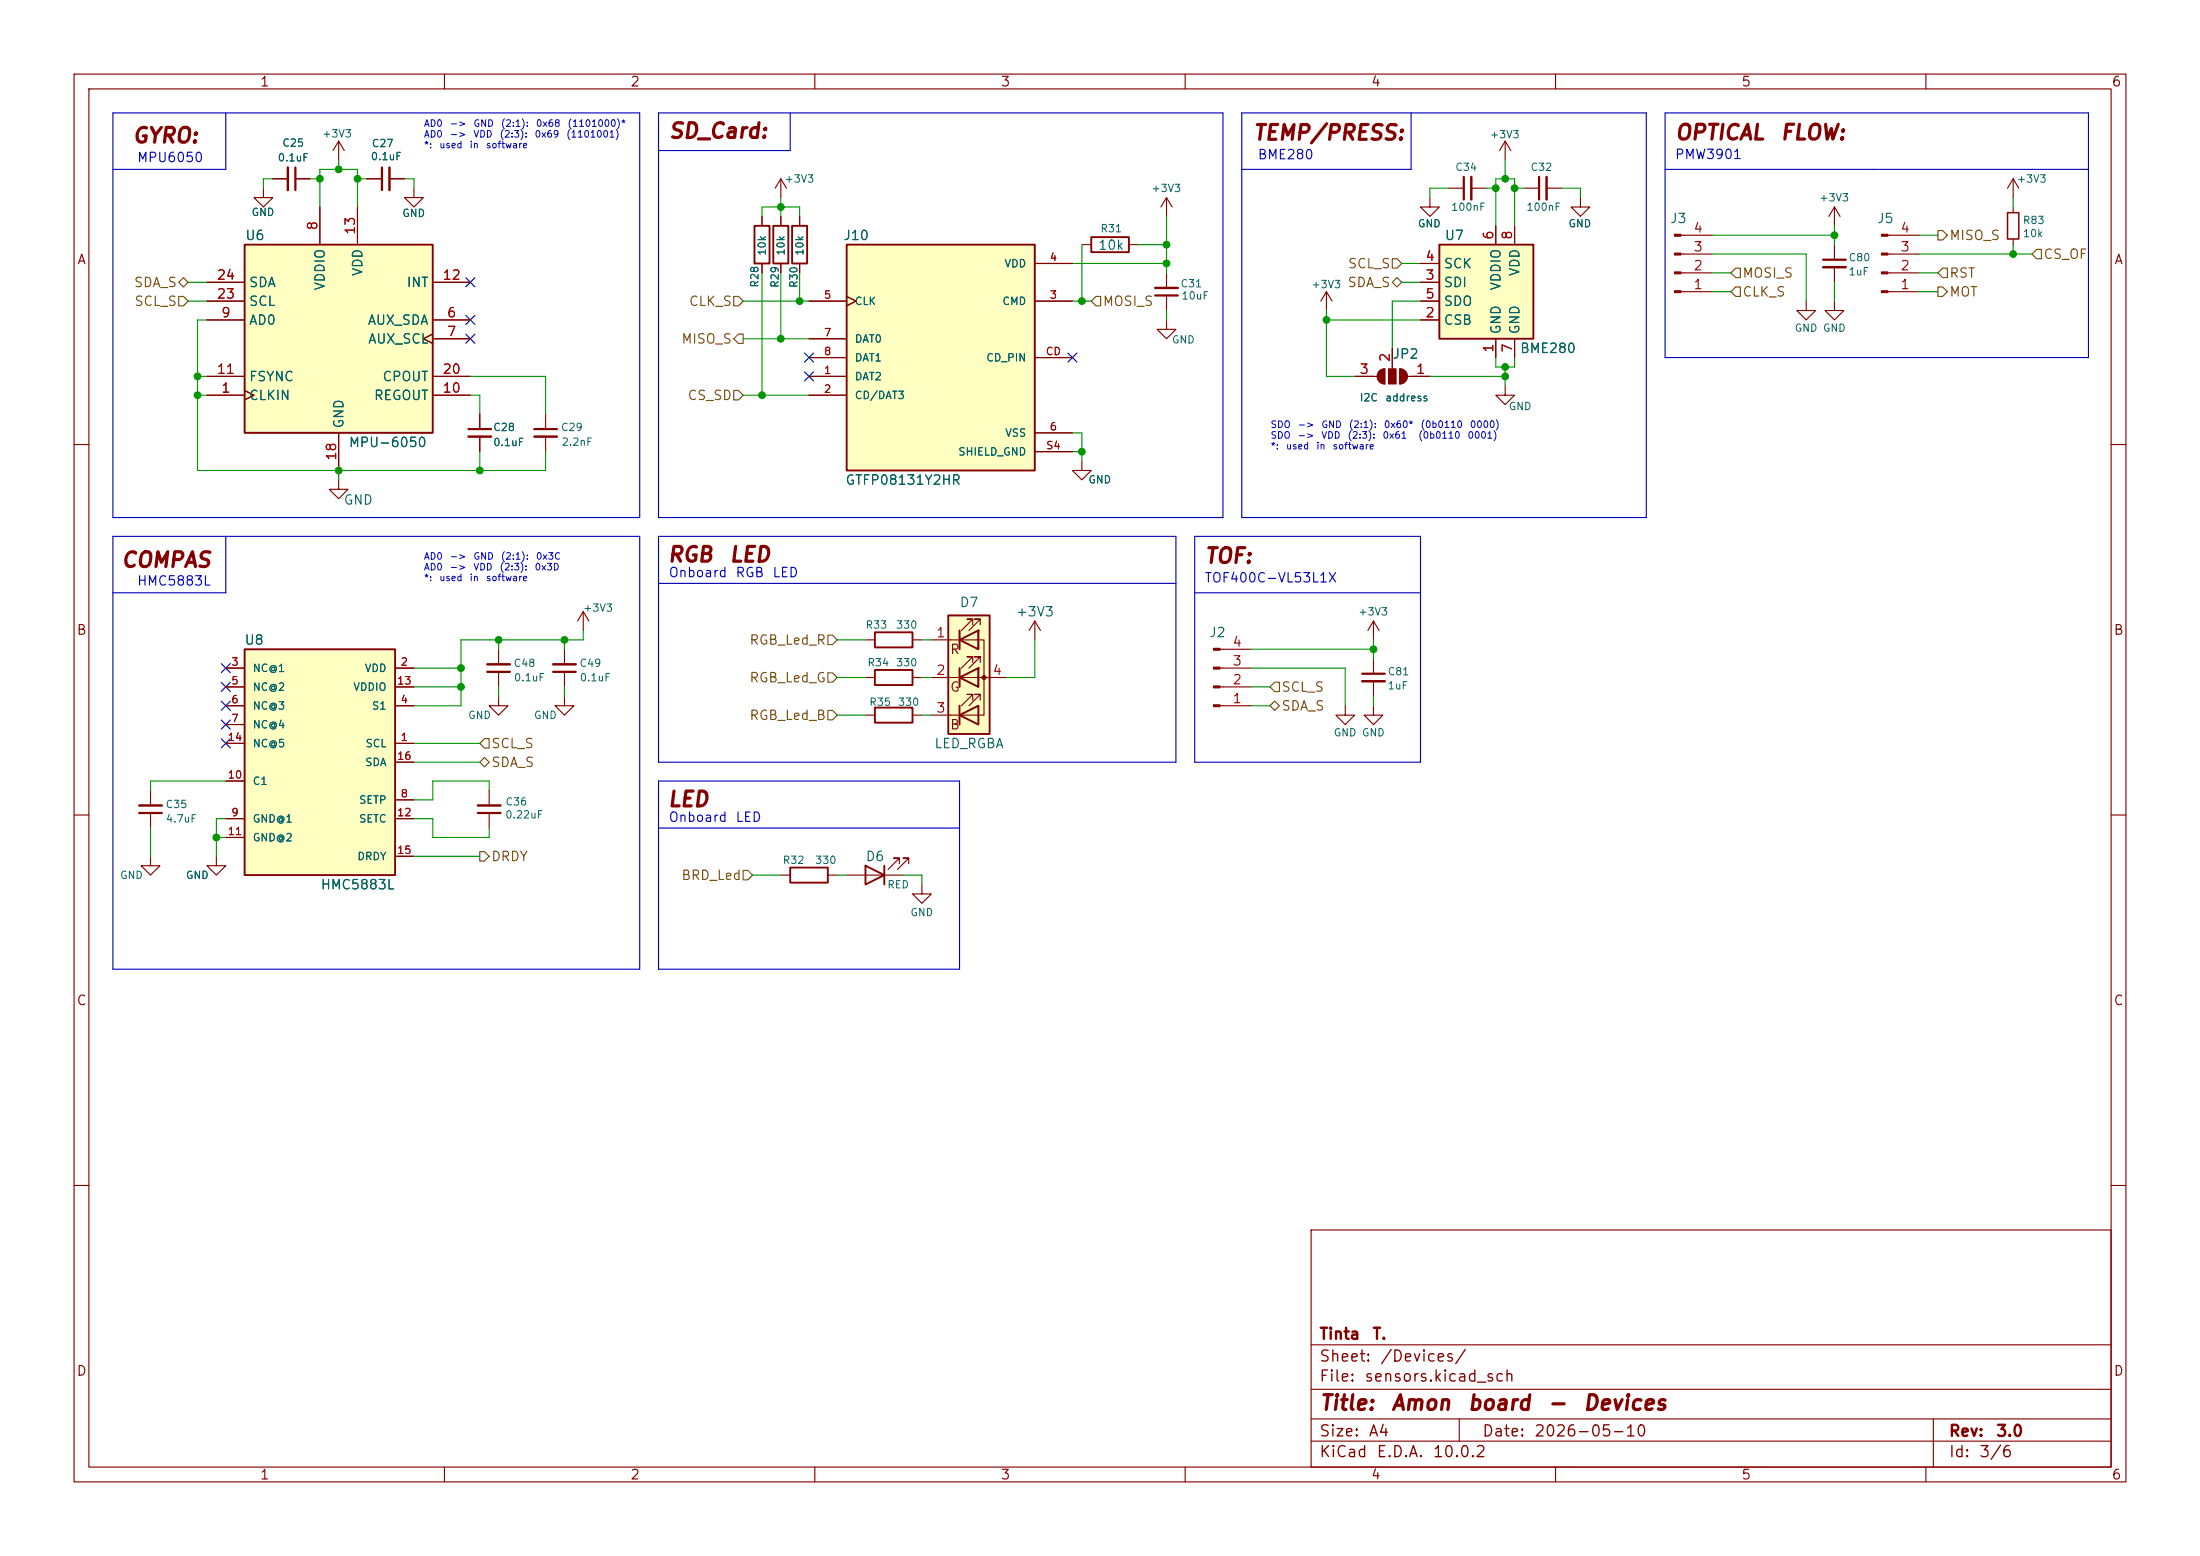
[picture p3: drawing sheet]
<svg xmlns="http://www.w3.org/2000/svg" width="297mm" height="210mm" viewBox="0 0 297 210" stroke-linecap="round" stroke-linejoin="round" font-family="sans-serif">
<g fill="none" stroke="#840000" stroke-width=".15">
<path d="M10 10h277v190h-277zM12 12h273v186h-273zM45.7 19.1l-.7 1.2M45.7 19.1l.8 1.2M45.7 19.1v2.5M60 10v2M110 10v2M160 10v2M203.2 19.1l-.8 1.2M203.2 19.1l.8 1.2M203.2 19.1v2.5M210 10v2"/>
<path d="M260 10v2M49.5 24.1h2.1M52.6 24.1h2M55.9 25.4v1.3h1.2l-1.2 1.2-1.3-1.2h1.3M102.9 29.2v1.3M102.9 35.6v1.2M105.4 24.1l-.8 1.3M105.4 24.1l.8 1.3M105.4 24.1v2.6M105.4 29.2v1.3M105.4 35.6v1.2M107.9 29.2v1.3"/>
<path d="M107.9 35.6v1.2M146 33h1.3M152.4 33h1.3M157.5 26.7v2.5M157.5 36.8v2.1M157.5 39.9v2M157.5 26.7l-.8 1.2M157.5 26.7l.7 1.2M179.1 39.4l-.8 1.2M179.1 39.4l.7 1.2M179.1 39.4v2.5M193 26.7v1.2h1.3l-1.3 1.3-1.2-1.3h1.2"/>
<path d="M195.6 25.4h2M198.6 25.4h2.1M205.7 25.4h2.1M208.8 25.4h2M213.4 26.7v1.2h1.2l-1.2 1.3-1.3-1.3h1.3M247.6 27.9l-.7 1.3M247.6 27.9l.8 1.3M247.6 27.9v2.6M247.6 33v2.1M247.6 36.1v2M254.9 39.4h4.2M254.9 36.8h4.2"/>
<path d="M254.9 34.3h4.2M254.9 31.8h4.2M271.8 24.1l-.8 1.3M271.8 24.1l.7 1.3M271.8 24.1v2.6M271.8 27.9v.8M271.8 32.3v.7M157.5 43.2v1.3h1.2l-1.2 1.2-1.3-1.2h1.3M182.9 50.8h3M186.2 50.1l.4-.3h.3v2a1.02 1.02 0 0 1-.9-.6 1.02 1.02 0 0 1 .2-1.1zM188 47v2.8M189 49.8a1.02 1.02 0 0 1 1 1 1.02 1.02 0 0 1-1 1z"/>
<path d="M190 50.8h3M203.2 52.1v1.2h1.3l-1.3 1.3-1.3-1.3h1.3M243.8 40.6v1.3h1.3l-1.3 1.3-1.2-1.3h1.2M10 60h2M45.7 64.8v1.2h1.3l-1.3 1.3-1.3-1.3h1.3M146 62.2v1.3h1.3l-1.3 1.3-1.2-1.3h1.2M285 60h2M76.2 87.6v2.1M76.2 90.7v2M10 110h2M285 110h2M10 160h2"/>
<path d="M177 166h108v32h-108zM285 160h2M60 198v2M110 198v2M160 198v2M177 194.5h108M177 191.5h108M177 187.5h108M177 181.5h108M197 191.5v3M210 198v2M260 198v2"/>
<path d="M261 191.5v6.5"/>
</g>
<path d="M51.6 22.6v3.1M156 39.9h3M197.6 23.9v3M207.8 23.9v3M246.1 35.1h3.1M74.7 90.7h3" fill="none" stroke="#840000" stroke-width=".3"/>
<path d="M52.6 22.6v3.1M156 38.9h3M198.6 23.9v3M208.8 23.9v3M246.1 36.1h3.1M74.7 89.7h3" fill="none" stroke="#840000" stroke-width=".33"/>
<g fill="#840000" stroke="#840000" stroke-width=".15">
<path d="M254 39.2h.9v.3h-.9z"/>
<path d="M254 36.7h.9v.3h-.9z"/>
<path d="M254 34.2h.9v.2h-.9z"/>
<path d="M254 31.6h.9v.3h-.9z"/>
<path d="M189 49.8a1.02 1.02 0 0 1 1 1 1.02 1.02 0 0 1-1 1z"/>
<path d="M187.5 49.8h1v2h-1z"/>
<path d="M186.2 50.1l.4-.3h.3v2a1.02 1.02 0 0 1-.9-.6 1.02 1.02 0 0 1 .2-1.1z"/>
</g>
<path d="M101.9 30.5h2v5.1h-2zM104.4 30.5h2v5.1h-2zM106.9 30.5h2.1v5.1h-2.1zM147.3 32h5.1v2h-5.1z" fill="none" stroke="#840000" stroke-width=".25"/>
<path d="M271 28.7h1.5v3.6h-1.5z" fill="none" stroke="#840000" stroke-width=".2"/>
<path d="M33 33h25.4v25.4h-25.4z" fill="#ffffc2"/>
<path d="M33 33h25.4v25.4h-25.4z" fill="none" stroke="#840000" stroke-width=".25"/>
<g fill="none" stroke="#840000" stroke-width=".15">
<path d="M27.9 38.1h5.1M43.2 27.9v5.1M48.3 27.9v5.1M58.4 38.1h5.1M27.9 53.3h5.1M27.9 43.2h5.1M27.9 50.8h5.1M27.9 40.6h5.1M33 52.7l1.3 .6-1.3 .7M45.7 58.4v5.1M58.4 45.1l-1.3 .6 1.3 .7M58.4 53.3h5.1"/>
<path d="M58.4 43.2h5.1M58.4 45.7h5.1M58.4 50.8h5.1"/>
</g>
<path d="M128 83.1h5.6v16h-5.6z" fill="#ffffc2"/>
<path d="M118.1 95.5h5.1v2h-5.1zM128 83.1h5.6v16h-5.6zM129.5 86.4l2.6-1.3v2.5zM129.5 91.4l2.6-1.2v2.5zM129.5 96.5l2.6-1.2v2.5zM129.5 85.1v2.5M129.5 90.2v2.5M129.5 95.3v2.5" fill="none" stroke="#840000" stroke-width=".25"/>
<g fill="none" stroke="#840000" stroke-width=".15">
<path d="M36.8 24.1h2.1M39.9 24.1h2M226.9 39.4h4.2M226.9 36.8h4.2M226.9 34.3h4.2M226.9 31.8h4.2M116.8 96.5h1.3M123.2 96.5h1.3M125.7 86.4h7.1v10.1h-7.1M125.7 91.4h10.2M129.5 85.1v2.5M129.5 90.2v2.5"/>
<path d="M131.3 84.3v-.7h-.7h.7l-1.5 1.5M131.3 89.4v-.8h-.7h.7l-1.5 1.6M131.3 94.5v-.8h-.7h.7l-1.5 1.6M132.1 85.1h.1M132.1 85.1v2.5zM132.1 90.2h.1M132.1 90.2v2.5zM132.3 84.3v-.7h-.7h.7l-1.5 1.5M132.3 89.4v-.8h-.7h.7l-1.5 1.6M132.3 94.5v-.8h-.7h.7l-1.5 1.6"/>
</g>
<g fill="#840000" stroke="#840000" stroke-width=".15">
<path d="M226.1 39.2h.8v.3h-.8z"/>
<path d="M226.1 36.7h.8v.3h-.8z"/>
<path d="M226.1 34.2h.8v.2h-.8z"/>
<path d="M226.1 31.6h.8v.3h-.8z"/>
<circle cx="132.8" cy="91.4" r=".25"/>
</g>
<path d="M39.9 22.6v3.1" fill="none" stroke="#840000" stroke-width=".3"/>
<path d="M38.9 22.6v3.1" fill="none" stroke="#840000" stroke-width=".33"/>
<path d="M114.3 33h25.4v30.5h-25.4z" fill="#ffffc2"/>
<path d="M114.3 33h25.4v30.5h-25.4zM106.7 117.1h5.1v2h-5.1z" fill="none" stroke="#840000" stroke-width=".25"/>
<g fill="none" stroke="#840000" stroke-width=".15">
<path d="M139.7 35.6h5.1M109.2 50.8h5.1M109.2 53.3h5.1M109.2 40.6h5.1M109.2 45.7h5.1M109.2 48.3h5.1M114.3 40l1.3 .6-1.3 .7M139.7 40.6h5.1M139.7 58.4h5.1M139.7 48.3h5.1M139.7 61h5.1M105.4 118.1h1.3"/>
<path d="M111.8 118.1h1.2"/>
</g>
<path d="M33 87.6h20.3v30.5h-20.3z" fill="#ffffc2"/>
<path d="M33 87.6h20.3v30.5h-20.3z" fill="none" stroke="#840000" stroke-width=".25"/>
<g fill="none" stroke="#840000" stroke-width=".15">
<path d="M35.6 25.4v1.3h1.2l-1.2 1.2-1.3-1.2h1.3M247.6 40.6v1.3h1.3l-1.3 1.3-1.2-1.3h1.2M30.5 90.2h2.5M30.5 95.3h2.5M30.5 92.7h2.5M30.5 97.8h2.5M53.3 90.2h2.6M53.3 95.3h2.6M53.3 92.7h2.6M67.3 94v1.3h1.3l-1.3 1.2-1.3-1.2h1.3M29.2 115.6v1.2h1.3l-1.3 1.3-1.3-1.3h1.3M30.5 100.3h2.5"/>
<path d="M30.5 110.5h2.5M30.5 105.4h2.5M30.5 113h2.5M53.3 100.3h2.6M53.3 108h2.6M53.3 110.5h2.6M53.3 115.6h2.6M53.3 102.9h2.6M124.5 119.4v1.3h1.2l-1.2 1.2-1.3-1.2h1.3"/>
</g>
<path d="M194.3 33h12.7v12.7h-12.7z" fill="#ffffc2"/>
<path d="M194.3 33h12.7v12.7h-12.7zM118.1 85.3h5.1v2.1h-5.1zM118.1 90.4h5.1v2.1h-5.1zM116.8 116.8l2.6 1.3-2.6 1.3zM119.4 116.8v2.6" fill="none" stroke="#840000" stroke-width=".25"/>
<g fill="none" stroke="#840000" stroke-width=".15">
<path d="M27.9 38.1h5.1M36.8 24.1h2.1M39.9 24.1h2M43.2 27.9v5.1M48.3 27.9v5.1M49.5 24.1h2.1M52.6 24.1h2M58.4 38.1h5.1M102.9 29.2v1.3M102.9 35.6v1.2M105.4 29.2v1.3M105.4 35.6v1.2"/>
<path d="M107.9 29.2v1.3M107.9 35.6v1.2M139.7 35.6h5.1M191.8 38.1h2.5M191.8 35.6h2.5M201.9 30.5v2.5M204.5 30.5v2.5M27.9 43.2h5.1M27.9 40.6h5.1M27.9 53.3h5.1M27.9 50.8h5.1M33 52.7l1.3 .6-1.3 .7"/>
<path d="M45.7 58.4v5.1M58.4 45.1l-1.3 .6 1.3 .7M58.4 43.2h5.1M58.4 53.3h5.1M58.4 45.7h5.1M58.4 50.8h5.1M64.8 55.9v2M64.8 58.9v2.1M73.7 55.9v2M73.7 58.9v2.1M109.2 40.6h5.1M109.2 53.3h5.1"/>
<path d="M109.2 45.7h5.1M109.2 50.8h5.1M109.2 48.3h5.1M114.3 40l1.3 .6-1.3 .7M139.7 40.6h5.1M139.7 58.4h5.1M139.7 48.3h5.1M182.9 50.8h2.5M188 47v2.5M190.5 50.8h2.5M191.8 43.2h2.5M191.8 40.6h2.5"/>
<path d="M201.9 45.7v2.6M204.5 45.7v2.6M139.7 61h5.1M30.5 95.3h2.5M30.5 92.7h2.5M30.5 90.2h2.5M30.5 97.8h2.5M53.3 95.3h2.6M53.3 92.7h2.6M53.3 90.2h2.6M67.3 87.6v2.1M67.3 90.7v2"/>
<path d="M76.2 94v1.3h1.3l-1.3 1.2-1.3-1.2h1.3M78.7 82.6l-.7 1.2M78.7 82.6l.8 1.2M78.7 82.6v2.5M116.8 86.4h1.3M116.8 91.4h1.3M123.2 86.4h1.3M123.2 91.4h1.3M139.7 83.8l-.8 1.3M139.7 83.8l.8 1.3M139.7 83.8v2.6M164.7 95.3h4.2"/>
<path d="M164.7 92.7h4.2M164.7 90.2h4.2M164.7 87.6h4.2M181.6 95.3v1.2h1.3l-1.3 1.3-1.3-1.3h1.3M185.4 95.3v1.2h1.3l-1.3 1.3-1.3-1.3h1.3M185.4 83.8v2.6M185.4 88.9v2M185.4 91.9v2.1M185.4 83.8l-.7 1.3M185.4 83.8l.8 1.3M20.3 115.6v1.2h1.3l-1.3 1.3-1.3-1.3h1.3M20.3 106.7v2"/>
<path d="M20.3 109.7v2.1M30.5 100.3h2.5M30.5 110.5h2.5M30.5 105.4h2.5M30.5 113h2.5M53.3 100.3h2.6M53.3 108h2.6M53.3 110.5h2.6M53.3 115.6h2.6M53.3 102.9h2.6M66 106.7v2M66 109.7v2.1"/>
<path d="M114.3 118.1h7.6M121.4 116.6v-.8h-.8h.8l-1.5 1.5M122.7 116.6v-.8h-.8h.8l-1.5 1.5"/>
</g>
<path d="M63.2 57.9h3.1M72.1 57.9h3.1M65.8 90.7h3M183.9 90.9h3M18.8 109.7h3M64.5 109.7h3.1" fill="none" stroke="#840000" stroke-width=".3"/>
<path d="M63.2 58.9h3.1M72.1 58.9h3.1M65.8 89.7h3M183.9 91.9h3M18.8 108.7h3M64.5 108.7h3.1" fill="none" stroke="#840000" stroke-width=".33"/>
<g fill="#840000" stroke="#840000" stroke-width=".15">
<path d="M163.8 95.1h.9v.3h-.9z"/>
<path d="M163.8 92.6h.9v.2h-.9z"/>
<path d="M163.8 90h.9v.3h-.9z"/>
<path d="M163.8 87.5h.9v.3h-.9z"/>
</g>
<g fill="none" stroke="#725600" stroke-width=".15">
<path d="M24.1 38.1l.7-.6 .6 .6-.6 .6zM188 34.9h.6l.6 .7-.6 .6h-.6zM188 38.1l.6-.6 .6 .6-.6 .6zM234.3 36.2h.6v1.3h-.6l-.6-.7zM234.3 38.7h.6v1.3h-.6l-.6-.6zM261.6 31.1h.7l.6 .7-.6 .6h-.7zM261.6 38.7h.7l.6 .7-.6 .6h-.7zM262.3 36.2h.6v1.3h-.6l-.7-.7zM275 33.7h.6v1.2h-.6l-.7-.6zM24.1 40h.7l.6 .6-.6 .7h-.7zM99.1 45.7l.6-.6h.6v1.3h-.6zM99.1 40h.6l.6 .6-.6 .7h-.6z"/>
<path d="M99.1 52.7h.6l.6 .6-.6 .7h-.6zM148 40h.6v1.3h-.6l-.7-.7zM65.4 99.7h.6v1.3h-.6l-.6-.7zM111.8 95.9h.6l.6 .6-.6 .7h-.6zM111.8 85.7h.6l.6 .7-.6 .6h-.6zM111.8 90.8h.6l.6 .6-.6 .7h-.6zM171.4 95.3l.7-.7 .6 .7-.6 .6zM172.1 92.1h.6v1.2h-.6l-.7-.6zM64.8 102.9l.6-.7 .6 .7-.6 .6zM64.8 114.9h.6l.6 .7-.6 .6h-.6zM100.3 117.5h.7l.6 .6-.6 .6h-.7z"/>
</g>
<g fill="none" stroke="#0000c2" stroke-width=".15">
<path d="M15.2 15.2h71.2v54.7h-71.2zM30.5 15.2v7.7h-15.3M88.9 15.2h76.2v54.7h-76.2zM106.7 15.2v5.1h-17.8M167.6 15.2h54.6v54.7h-54.6zM190.5 15.2v7.7h-22.9M224.8 15.2h57.1v33.1h-57.1zM224.8 22.9h57.1M15.2 72.4h71.2v58.4h-71.2zM30.5 72.4v7.6h-15.3M88.9 72.4h69.8v30.5h-69.8zM88.9 78.7h69.8"/>
<path d="M161.3 72.4h30.5v30.5h-30.5zM161.3 80h30.5M88.9 105.4h40.6v25.4h-40.6zM88.9 111.8h40.6"/>
</g>
<g fill="none" stroke="#009600" stroke-width=".15">
<path d="M25.4 38.1h2.5M36.8 24.1h-1.2v1.3M41.9 24.1h1.3M43.2 27.9v-5h5.1v5M45.7 21.6v1.3M48.3 24.1h1.2M54.6 24.1h1.3v1.3M102.9 29.2v-1.3h5v1.3M102.9 36.8v16.5M105.4 26.7v2.5M105.4 36.8v8.9M107.9 36.8v3.8"/>
<path d="M144.8 35.6h12.7M146 33v7.6M153.7 33h3.8M157.5 29.2v7.6M189.2 38.1h2.6M189.2 35.6h2.6M195.6 25.4h-2.6v1.3M200.7 25.4h1.2M201.9 30.5v-6.4h2.6v6.4M203.2 21.6v2.5M204.5 25.4h1.2M210.8 25.4h2.6v1.3"/>
<path d="M231.1 31.8h16.5M231.1 39.4h2.6M231.1 36.8h2.6M231.1 34.3h12.7v6.3M247.6 30.5v2.5M247.6 38.1v2.5M259.1 31.8h2.5M259.1 39.4h2.5M259.1 36.8h2.5M259.1 34.3h15.2M271.8 26.7v1.2M271.8 33v1.3"/>
<path d="M25.4 40.6h2.5M26.7 53.3h1.2M26.7 50.8h1.2M27.9 43.2h-1.2v20.3h47v-2.5M63.5 53.3h1.3v2.6M63.5 50.8h10.2v5.1M100.3 53.3h8.9M100.3 40.6h8.9M100.3 45.7h8.9M144.8 40.6h2.5M144.8 58.4h1.2v3.8M157.5 41.9v1.3"/>
<path d="M179.1 43.2h12.7M179.1 41.9v8.9h3.8M191.8 40.6h-3.8v6.4M193 50.8h10.2M201.9 48.3v1.2h2.6v-1.2M203.2 49.5v2.6M45.7 63.5v1.3M64.8 61v2.5M144.8 61h1.2M55.9 90.2h6.3M55.9 92.7h6.3M67.3 86.4v1.2"/>
<path d="M67.3 92.7v1.3M76.2 86.4v1.2M76.2 92.7v1.3M78.7 85.1v1.3h-16.5v8.9h-6.3M113 86.4h3.8M113 91.4h3.8M113 96.5h3.8M124.5 86.4h1.2M124.5 91.4h1.2M124.5 96.5h1.2M139.7 86.4v5h-3.8M168.9 95.3h2.5"/>
<path d="M168.9 90.2h12.7v5.1M168.9 92.7h2.5M168.9 87.6h16.5M185.4 86.4v2.5M185.4 94v1.3M20.3 111.8v3.8M29.2 113h1.3M30.5 110.5h-1.3v5.1M30.5 105.4h-10.2v1.3M55.9 110.5h2.5v2.5h7.6v-1.2M55.9 102.9h8.9M55.9 115.6h8.9"/>
<path d="M55.9 100.3h8.9M66 106.7v-1.3h-7.6v2.6h-2.5M101.6 118.1h3.8M113 118.1h1.3M121.9 118.1h2.6v1.3"/>
</g>
<g fill="none" stroke="#000084" stroke-width=".15">
<path d="M62.9 37.5l1.2 1.2M64.1 37.5l-1.2 1.2M62.9 42.6l1.2 1.2M62.9 45.1l1.2 1.2M64.1 42.6l-1.2 1.2M64.1 45.1l-1.2 1.2M108.6 50.2l1.2 1.2M108.6 47.7l1.2 1.2M109.8 50.2l-1.2 1.2M109.8 47.7l-1.2 1.2M144.2 47.7l1.2 1.2M145.4 47.7l-1.2 1.2"/>
<path d="M29.9 89.6l1.2 1.2M29.9 97.2l1.2 1.2M29.9 94.6l1.2 1.3M29.9 92.1l1.2 1.2M29.9 99.7l1.2 1.2M31.1 89.6l-1.2 1.2M31.1 97.2l-1.2 1.2M31.1 94.6l-1.2 1.3M31.1 92.1l-1.2 1.2M31.1 99.7l-1.2 1.2"/>
</g>
<g fill="#009600" stroke="#009600" stroke-width=".14">
<circle cx="26.7" cy="50.8" r=".46"/>
<circle cx="26.7" cy="53.3" r=".46"/>
<circle cx="45.7" cy="63.5" r=".46"/>
<circle cx="29.2" cy="113" r=".46"/>
<circle cx="62.2" cy="92.7" r=".46"/>
<circle cx="62.2" cy="90.2" r=".46"/>
<circle cx="102.9" cy="53.3" r=".46"/>
<circle cx="67.3" cy="86.4" r=".46"/>
<circle cx="76.2" cy="86.4" r=".46"/>
<circle cx="64.8" cy="63.5" r=".46"/>
<circle cx="43.2" cy="24.1" r=".46"/>
<circle cx="45.7" cy="22.9" r=".46"/>
<circle cx="48.3" cy="24.1" r=".46"/>
<circle cx="146" cy="40.6" r=".46"/>
<circle cx="107.9" cy="40.6" r=".46"/>
<circle cx="105.4" cy="45.7" r=".46"/>
<circle cx="105.4" cy="27.9" r=".46"/>
<circle cx="157.5" cy="35.6" r=".46"/>
<circle cx="157.5" cy="33" r=".46"/>
<circle cx="203.2" cy="50.8" r=".46"/>
<circle cx="203.2" cy="49.5" r=".46"/>
<circle cx="201.9" cy="25.4" r=".46"/>
<circle cx="146" cy="61" r=".46"/>
<circle cx="185.4" cy="87.6" r=".46"/>
<circle cx="179.1" cy="43.2" r=".46"/>
<circle cx="247.6" cy="31.8" r=".46"/>
<circle cx="204.5" cy="25.4" r=".46"/>
<circle cx="203.2" cy="24.1" r=".46"/>
<circle cx="271.8" cy="34.3" r=".46"/>
</g>
<g font-size="2" fill="#840000">
<text x="17.7" y="19.8">GYRO:</text>
<text x="90.1" y="19.2">SD_Card:</text>
<text x="169" y="19.4">TEMP/PRESS:</text>
<text x="226" y="19.4">OPTICAL</text>
<text x="240.2" y="19.4">FLOW:</text>
<text x="16.2" y="77.1">COMPAS</text>
<text x="90" y="76.4">RGB</text>
<text x="98.3" y="76.4">LED</text>
<text x="162.5" y="76.5">TOF:</text>
<text x="90" y="109.4">LED</text>
<text x="178" y="190.8">Title:</text>
<text x="187.7" y="190.8">Amon</text>
<text x="198" y="190.8">board</text>
<text x="208.8" y="190.8">-</text>
<text x="213.6" y="190.8">Devices</text>
</g>
<g font-size="1.5" fill="#840000">
<text x="178" y="184.2">Sheet:</text>
<text x="178" y="181.2">Tinta</text>
<text x="185.2" y="181.2">T.</text>
<text x="186.2" y="184.2">/Devices/</text>
<text x="178" y="186.9">File:</text>
<text x="184.1" y="186.9">sensors.kicad_sch</text>
<text x="178" y="197.1">KiCad</text>
<text x="178" y="194.3">Size:</text>
<text x="184.7" y="194.3">A4</text>
<text x="185.7" y="197.1">E.D.A.</text>
<text x="193.3" y="197.1">10.0.2</text>
<text x="200" y="194.3">Date:</text>
<text x="207" y="194.3">2026-05-10</text>
<text x="263" y="194.3">Rev:</text>
<text x="263" y="197.1">Id:</text>
<text x="267.1" y="197.1">3/6</text>
<text x="269.4" y="194.3">3.0</text>
</g>
<g font-size="1.3" fill="#840000">
<text x="35" y="12">1</text>
<text x="85" y="12">2</text>
<text x="135" y="12">3</text>
<text x="185" y="12">4</text>
<text x="235" y="12">5</text>
<text x="285" y="12">6</text>
<text x="10.3" y="36">A</text>
<text x="285.3" y="36">A</text>
<text x="10.3" y="86">B</text>
<text x="128.2" y="88.6">R</text>
<text x="285.3" y="86">B</text>
<text x="128.2" y="93.7">G</text>
<text x="128.2" y="98.8">B</text>
<text x="10.3" y="136">C</text>
<text x="285.3" y="136">C</text>
<text x="10.3" y="186">D</text>
<text x="285.3" y="186">D</text>
<text x="35" y="200">1</text>
<text x="85" y="200">2</text>
<text x="135" y="200">3</text>
<text x="185" y="200">4</text>
<text x="235" y="200">5</text>
<text x="285" y="200">6</text>
</g>
<g font-size="1.3" fill="#0000c2">
<text x="18.4" y="22.2">MPU6050</text>
<text x="169.7" y="21.8">BME280</text>
<text x="226" y="21.8">PMW3901</text>
<text x="18.4" y="79.4">HMC5883L</text>
<text x="90.2" y="78.2">Onboard</text>
<text x="99.2" y="78.2">RGB</text>
<text x="104.2" y="78.2">LED</text>
<text x="162.5" y="78.9">TOF400C-VL53L1X</text>
<text x="90.2" y="111.2">Onboard</text>
<text x="99.2" y="111.2">LED</text>
</g>
<g font-size="1.3" fill="#006464">
<text x="33" y="32.7">U6</text>
<text x="113.8" y="32.7">J10</text>
<text x="148.2" y="34">10k</text>
<text x="195" y="32.7">U7</text>
<text x="225.4" y="30.4">J3</text>
<text x="253.3" y="30.4">J5</text>
<text x="33.5" y="41.6">SCL</text>
<text x="33.5" y="39.1">SDA</text>
<text x="44.2" y="39.3" transform="rotate(-90 44.2 39.3)">VDDIO</text>
<text x="49.2" y="37.4" transform="rotate(-90 49.2 37.4)">VDD</text>
<text x="54.8" y="39.1">INT</text>
<text x="194.8" y="39.1">SDI</text>
<text x="194.8" y="36.5">SCK</text>
<text x="194.8" y="41.6">SDO</text>
<text x="202.9" y="39.3" transform="rotate(-90 202.9 39.3)">VDDIO</text>
<text x="205.4" y="37.4" transform="rotate(-90 205.4 37.4)">VDD</text>
<text x="33.5" y="44.2">AD0</text>
<text x="49.5" y="44.2">AUX_SDA</text>
<text x="49.6" y="46.7">AUX_SCL</text>
<text x="194.8" y="44.2">CSB</text>
<text x="202.9" y="45.2" transform="rotate(-90 202.9 45.2)">GND</text>
<text x="205.1" y="48">BME280</text>
<text x="205.4" y="45.2" transform="rotate(-90 205.4 45.2)">GND</text>
<text x="33.5" y="51.8">FSYNC</text>
<text x="51.5" y="51.8">CPOUT</text>
<text x="187.9" y="48.7">JP2</text>
<text x="33.5" y="54.3">CLKIN</text>
<text x="46.7" y="57.9" transform="rotate(-90 46.7 57.9)">GND</text>
<text x="50.4" y="54.3">REGOUT</text>
<text x="47" y="60.7">MPU-6050</text>
<text x="114" y="65.7">GTFP08131Y2HR</text>
<text x="46.3" y="68.4">GND</text>
<text x="129.5" y="82.3">D7</text>
<text x="137.1" y="83.5">+3V3</text>
<text x="32.9" y="87.3">U8</text>
<text x="163.1" y="86.3">J2</text>
<text x="126.1" y="101.3">LED_RGBA</text>
<text x="116.8" y="116.5">D6</text>
<text x="43.2" y="120.4">HMC5883L</text>
</g>
<g font-size="1.3" fill="#a90000">
<text x="43.2" y="31.2" transform="rotate(-90 43.2 31.2)">8</text>
<text x="48.2" y="31.8" transform="rotate(-90 48.2 31.8)">13</text>
<text x="192.3" y="35.5">4</text>
<text x="201.9" y="32.5" transform="rotate(-90 201.9 32.5)">6</text>
<text x="204.4" y="32.5" transform="rotate(-90 204.4 32.5)">8</text>
<text x="228.5" y="34.3">3</text>
<text x="228.5" y="31.7">4</text>
<text x="256.5" y="34.3">3</text>
<text x="256.5" y="31.7">4</text>
<text x="29.2" y="40.6">23</text>
<text x="29.2" y="38.1">24</text>
<text x="59.6" y="38.1">12</text>
<text x="192.3" y="38.1">3</text>
<text x="192.3" y="40.6">5</text>
<text x="228.5" y="39.3">1</text>
<text x="228.5" y="36.8">2</text>
<text x="256.5" y="39.3">1</text>
<text x="256.5" y="36.8">2</text>
<text x="29.8" y="43.2">9</text>
<text x="60.3" y="43.2">6</text>
<text x="60.3" y="45.7">7</text>
<text x="192.3" y="43.2">2</text>
<text x="201.9" y="47.7" transform="rotate(-90 201.9 47.7)">1</text>
<text x="204.4" y="47.7" transform="rotate(-90 204.4 47.7)">7</text>
<text x="29.2" y="50.8">11</text>
<text x="29.8" y="53.3">1</text>
<text x="59.6" y="53.3">10</text>
<text x="59.6" y="50.8">20</text>
<text x="183.4" y="50.8">3</text>
<text x="187.9" y="49" transform="rotate(-90 187.9 49)">2</text>
<text x="191.1" y="50.8">1</text>
<text x="45.7" y="62.3" transform="rotate(-90 45.7 62.3)">18</text>
<text x="126.3" y="86.3">1</text>
<text x="166.3" y="87.6">4</text>
<text x="126.3" y="91.4">2</text>
<text x="133.9" y="91.4">4</text>
<text x="166.3" y="95.2">1</text>
<text x="166.3" y="92.7">2</text>
<text x="166.3" y="90.1">3</text>
<text x="126.3" y="96.5">3</text>
</g>
<g font-size="1.3" fill="#725600">
<text x="263.1" y="32.7">MISO_S</text>
<text x="275.8" y="35.3">CS_OF</text>
<text x="18" y="39.1">SDA_S</text>
<text x="18.1" y="41.6">SCL_S</text>
<text x="92.9" y="41.6">CLK_S</text>
<text x="148.8" y="41.6">MOSI_S</text>
<text x="181.8" y="39.1">SDA_S</text>
<text x="181.9" y="36.5">SCL_S</text>
<text x="235.1" y="37.8">MOSI_S</text>
<text x="235.1" y="40.3">CLK_S</text>
<text x="263.1" y="37.8">RST</text>
<text x="263.1" y="40.3">MOT</text>
<text x="91.9" y="46.7">MISO_S</text>
<text x="92.7" y="54.3">CS_SD</text>
<text x="101.1" y="87.3">RGB_Led_R</text>
<text x="101.1" y="92.4">RGB_Led_G</text>
<text x="172.9" y="93.7">SCL_S</text>
<text x="66.2" y="101.3">SCL_S</text>
<text x="101.1" y="97.5">RGB_Led_B</text>
<text x="172.9" y="96.2">SDA_S</text>
<text x="66.2" y="103.8">SDA_S</text>
<text x="66.2" y="116.5">DRDY</text>
<text x="91.9" y="119.1">BRD_Led</text>
</g>
<g font-size="1" fill="#006464">
<text x="37.4" y="22">0.1uF</text>
<text x="38" y="20">C25</text>
<text x="43.4" y="18.8">+3V3</text>
<text x="50" y="21.9">0.1uF</text>
<text x="50.1" y="20.1">C27</text>
<text x="196.4" y="23.3">C34</text>
<text x="201.1" y="18.9">+3V3</text>
<text x="206.5" y="23.3">C32</text>
<text x="33.9" y="29.4">GND</text>
<text x="54.2" y="29.5">GND</text>
<text x="105.8" y="24.9">+3V3</text>
<text x="155.4" y="26.2">+3V3</text>
<text x="195.8" y="28.7">100nF</text>
<text x="206" y="28.7">100nF</text>
<text x="245.5" y="27.4">+3V3</text>
<text x="272.2" y="24.9">+3V3</text>
<text x="103.6" y="34.6" transform="rotate(-90 103.6 34.6)">10k</text>
<text x="106.2" y="34.6" transform="rotate(-90 106.2 34.6)">10k</text>
<text x="108.7" y="34.6" transform="rotate(-90 108.7 34.6)">10k</text>
<text x="148.5" y="31.6">R31</text>
<text x="191.3" y="30.9">GND</text>
<text x="211.7" y="30.9">GND</text>
<text x="249.5" y="35.5">C80</text>
<text x="273" y="32.3">10k</text>
<text x="273" y="30.5">R83</text>
<text x="102.6" y="38.9" transform="rotate(-90 102.6 38.9)">R28</text>
<text x="105.4" y="38.9" transform="rotate(-90 105.4 38.9)">R29</text>
<text x="107.9" y="38.9" transform="rotate(-90 107.9 38.9)">R30</text>
<text x="115.3" y="41.4">CLK</text>
<text x="135.2" y="41.4">CMD</text>
<text x="135.5" y="36.3">VDD</text>
<text x="159.3" y="39">C31</text>
<text x="159.4" y="40.7">10uF</text>
<text x="177" y="39.1">+3V3</text>
<text x="249.5" y="37.4">1uF</text>
<text x="115.3" y="46.5">DAT0</text>
<text x="158.1" y="46.6">GND</text>
<text x="242.2" y="45">GND GND</text>
<text x="115.3" y="51.6">DAT2</text>
<text x="115.3" y="49">DAT1</text>
<text x="133.1" y="49">CD_PIN</text>
<text x="66.5" y="58.4">C28</text>
<text x="75.7" y="58.4">C29</text>
<text x="115.3" y="54.1">CD/DAT3</text>
<text x="135.6" y="59.2">VSS</text>
<text x="183.5" y="54.4">I2C</text>
<text x="186.9" y="54.4">address</text>
<text x="203.6" y="55.6">GND</text>
<text x="66.5" y="60.5">0.1uF</text>
<text x="75.7" y="60.4">2.2nF</text>
<text x="129.3" y="61.7">SHIELD_GND</text>
<text x="146.8" y="65.5">GND</text>
<text x="78.6" y="82.8">+3V3</text>
<text x="183.3" y="83.3">+3V3</text>
<text x="116.8" y="85.1">R33</text>
<text x="120.9" y="85.1">330</text>
<text x="34" y="90.9">NC@1</text>
<text x="34" y="93.5">NC@2</text>
<text x="47.6" y="93.5">VDDIO</text>
<text x="49.2" y="90.9">VDD</text>
<text x="69.3" y="90.3">C48</text>
<text x="69.3" y="92.2">0.1uF</text>
<text x="78.2" y="90.3">C49</text>
<text x="78.2" y="92.2">0.1uF</text>
<text x="117" y="90.2">R34</text>
<text x="117.3" y="95.5">R35</text>
<text x="120.9" y="90.2">330</text>
<text x="121.1" y="95.5">330</text>
<text x="187.3" y="93.3">1uF</text>
<text x="187.3" y="91.4">C81</text>
<text x="34" y="96">NC@3</text>
<text x="34" y="98.6">NC@4</text>
<text x="34" y="101.1">NC@5</text>
<text x="49.3" y="101.1">SCL</text>
<text x="50.1" y="96">S1</text>
<text x="63.1" y="97.3">GND</text>
<text x="72" y="97.3">GND</text>
<text x="180" y="99.6">GND GND</text>
<text x="34" y="106.2">C1</text>
<text x="49.2" y="103.6">SDA</text>
<text x="22.3" y="109.3">C35</text>
<text x="22.3" y="111.3">4.7uF</text>
<text x="34" y="111.3">GND@1</text>
<text x="34" y="113.8">GND@2</text>
<text x="48.4" y="108.7">SETP</text>
<text x="48.4" y="111.3">SETC</text>
<text x="68.1" y="110.7">0.22uF</text>
<text x="68.2" y="109">C36</text>
<text x="16.1" y="118.9">GND</text>
<text x="25" y="118.9">GND</text>
<text x="48.2" y="116.3">DRDY</text>
<text x="105.6" y="116.8">R32</text>
<text x="110" y="116.8">330</text>
<text x="119.7" y="120.1">RED</text>
<text x="122.8" y="123.9">GND</text>
</g>
<g font-size="1" fill="#a90000">
<text x="141.6" y="35.5">4</text>
<text x="111.1" y="40.6">5</text>
<text x="141.6" y="40.6">3</text>
<text x="111.1" y="45.6">7</text>
<text x="111.1" y="50.7">1</text>
<text x="111.1" y="53.3">2</text>
<text x="111.1" y="48.2">8</text>
<text x="141.1" y="48.2">CD</text>
<text x="141.6" y="58.3">6</text>
<text x="141.1" y="60.9">S4</text>
<text x="31.1" y="90.1">3</text>
<text x="31.1" y="92.6">5</text>
<text x="31.1" y="95.2">6</text>
<text x="53.5" y="92.6">13</text>
<text x="54" y="90.1">2</text>
<text x="54" y="95.2">4</text>
<text x="30.7" y="100.3">14</text>
<text x="31.1" y="97.7">7</text>
<text x="54" y="100.3">1</text>
<text x="30.7" y="105.3">10</text>
<text x="53.5" y="102.8">16</text>
<text x="54" y="107.9">8</text>
<text x="30.7" y="113">11</text>
<text x="31.1" y="110.4">9</text>
<text x="53.5" y="110.4">12</text>
<text x="53.5" y="115.5">15</text>
</g>
<g font-size=".9" fill="#0000c2">
<text x="57.1" y="17.3">AD0</text>
<text x="60.6" y="17.3">-&gt;</text>
<text x="63.8" y="17.3">GND</text>
<text x="67.5" y="17.3">(2:1):</text>
<text x="72.3" y="17.3">0x68</text>
<text x="76.5" y="17.3">(1101000)*</text>
<text x="57.1" y="18.8">AD0</text>
<text x="57.1" y="20.2">*:</text>
<text x="59.2" y="20.2">used</text>
<text x="60.6" y="18.8">-&gt;</text>
<text x="63.3" y="20.2">in</text>
<text x="63.8" y="18.8">VDD</text>
<text x="65.5" y="20.2">software</text>
<text x="67.4" y="18.8">(2:3):</text>
<text x="72.1" y="18.8">0x69</text>
<text x="76.4" y="18.8">(1101001)</text>
<text x="171.4" y="58">SDO</text>
<text x="171.4" y="59.4">SDO</text>
<text x="175.1" y="58">-&gt;</text>
<text x="175.1" y="59.4">-&gt;</text>
<text x="178.3" y="58">GND</text>
<text x="178.3" y="59.4">VDD</text>
<text x="181.8" y="59.4">(2:3):</text>
<text x="182" y="58">(2:1):</text>
<text x="186.6" y="59.4">0x61</text>
<text x="186.7" y="58">0x60*</text>
<text x="191.4" y="59.4">(0b0110</text>
<text x="191.7" y="58">(0b0110</text>
<text x="198" y="59.4">0001)</text>
<text x="198.4" y="58">0000)</text>
<text x="171.4" y="60.9">*:</text>
<text x="173.5" y="60.9">used</text>
<text x="177.6" y="60.9">in</text>
<text x="179.8" y="60.9">software</text>
<text x="57.1" y="75.8">AD0</text>
<text x="57.1" y="77.2">AD0</text>
<text x="60.6" y="75.8">-&gt;</text>
<text x="60.6" y="77.2">-&gt;</text>
<text x="63.8" y="75.8">GND</text>
<text x="63.8" y="77.2">VDD</text>
<text x="67.4" y="77.2">(2:3):</text>
<text x="67.5" y="75.8">(2:1):</text>
<text x="72.1" y="77.2">0x3D</text>
<text x="72.3" y="75.8">0x3C</text>
<text x="57.1" y="78.7">*:</text>
<text x="59.2" y="78.7">used</text>
<text x="63.3" y="78.7">in</text>
<text x="65.5" y="78.7">software</text>
</g>
</svg>
